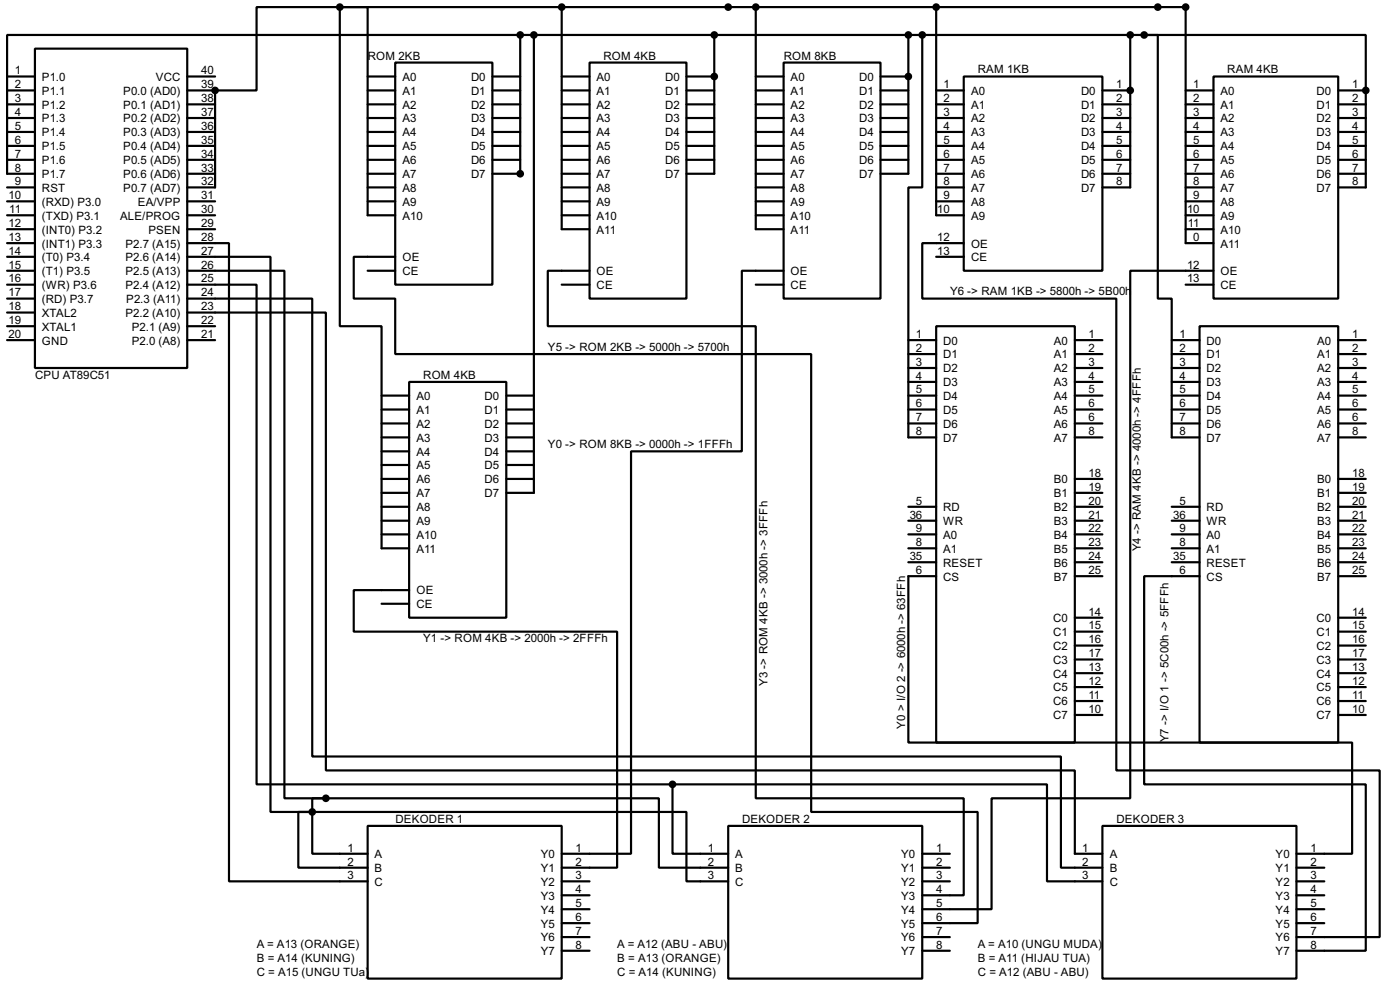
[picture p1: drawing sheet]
<svg xmlns="http://www.w3.org/2000/svg" width="256mm" height="180mm" viewBox="0 0 256 180" stroke-linecap="round" stroke-linejoin="round" font-family="sans-serif">
<g fill="none" stroke="#000" stroke-width=".4">
<path d="M1.3 14h5.1M1.3 16.6h5.1M1.3 19.1h5.1M6.4 8.9h27.9v58.5h-27.9zM34.3 14h5.1M34.3 16.6h5.1M34.3 19.1h5.1M39.4 16.6v17.7h-5.1M62.3 1.3h5.1v38.1h5M62.3 1.3v58.4h7.6v40.7h5.1M62.3 1.3h-15.3v15.3h-7.6M62.3 1.3h154.9v43.2h5.1"/>
<path d="M67.4 14h5M67.4 16.6h5M67.4 19.1h5M72.4 11.5h17.8v40.6h-17.8zM90.2 14h5.1M90.2 16.6h5.1M90.2 19.1h5.1M95.3 6.4h-94v25.4h5.1M95.3 6.4h114.3M95.3 6.4v25.4h-5.1M97.8 6.4v83.8h-5M102.9 1.3v40.7h5.1"/>
<path d="M102.9 14h5.1M102.9 16.6h5.1M102.9 19.1h5.1M108 11.5h17.8v43.2h-17.8zM125.8 14h5.1M125.8 16.6h5.1M125.8 19.1h5.1M130.9 6.4v25.4h-5.1M138.5 1.3v40.7h5.1M138.5 14h5.1M138.5 16.6h5.1M138.5 19.1h5.1"/>
<path d="M143.6 11.5h17.7v43.2h-17.7zM161.3 14h5.1M161.3 16.6h5.1M161.3 19.1h5.1M166.4 6.4v25.4h-5.1M169 6.4v27.9h-2.6v45.8h5.1M171.5 1.3v38.1h5.1M171.5 16.6h5.1M171.5 19.1h5.1M176.6 14h25.4v35.6h-25.4zM202 16.6h5.1M202 19.1h5.1"/>
<path d="M207.1 6.4v27.9h-5.1M209.6 6.4h40.6v10.2M209.6 6.4h2.5v48.3h2.6v25.4h5.1M217.2 16.6h5.1M217.2 19.1h5.1M222.3 14h22.9v40.7h-22.9zM245.2 16.6h5M245.2 19.1h5M250.2 16.6v17.7h-5M1.3 21.6h5.1M1.3 24.2h5.1M1.3 26.7h5.1"/>
<path d="M1.3 29.3h5.1M1.3 34.3h5.1M1.3 36.9h5.1M1.3 39.4h5.1M34.3 21.6h5.1M34.3 24.2h5.1M34.3 26.7h5.1M34.3 29.3h5.1M34.3 31.8h5.1M34.3 36.9h5.1M34.3 39.4h5.1M67.4 21.6h5"/>
<path d="M67.4 24.2h5M67.4 26.7h5M67.4 29.3h5M67.4 31.8h5M67.4 34.3h5M67.4 36.9h5M90.2 21.6h5.1M90.2 24.2h5.1M90.2 26.7h5.1M90.2 29.3h5.1M102.9 21.6h5.1M102.9 24.2h5.1"/>
<path d="M102.9 26.7h5.1M102.9 29.3h5.1M102.9 31.8h5.1M102.9 34.3h5.1M102.9 36.9h5.1M102.9 39.4h5.1M125.8 21.6h5.1M125.8 24.2h5.1M125.8 26.7h5.1M125.8 29.3h5.1M138.5 21.6h5.1M138.5 24.2h5.1"/>
<path d="M138.5 26.7h5.1M138.5 29.3h5.1M138.5 31.8h5.1M138.5 34.3h5.1M138.5 36.9h5.1M138.5 39.4h5.1M161.3 21.6h5.1M161.3 24.2h5.1M161.3 26.7h5.1M161.3 29.3h5.1M171.5 21.6h5.1M171.5 24.2h5.1"/>
<path d="M171.5 26.7h5.1M171.5 29.3h5.1M171.5 31.8h5.1M171.5 34.3h5.1M171.5 36.9h5.1M202 21.6h5.1M202 24.2h5.1M202 26.7h5.1M202 29.3h5.1M202 31.8h5.1M217.2 21.6h5.1M217.2 24.2h5.1"/>
<path d="M217.2 26.7h5.1M217.2 29.3h5.1M217.2 31.8h5.1M217.2 34.3h5.1M217.2 36.9h5.1M217.2 39.4h5.1M245.2 21.6h5M245.2 24.2h5M245.2 26.7h5M245.2 29.3h5M245.2 31.8h5M1.3 42h5.1"/>
<path d="M1.3 44.5h5.1M1.3 47h5.1M1.3 49.6h5.1M1.3 52.1h5.1M1.3 54.7h5.1M1.3 57.2h5.1M1.3 59.7h5.1M34.3 44.5h7.7v116.8h25.4M34.3 57.2h25.4v83.8h137.2v15.3h5.1M34.3 54.7h22.9v83.8h137.2v20.3h7.6M34.3 49.6h17.8v96.5h7.6M34.3 47h15.3v101.6h7.6"/>
<path d="M34.3 52.1h12.7v91.5h76.2M34.3 42h5.1M34.3 59.7h5.1M67.4 49.6h5M72.4 47h-7.6v7.7h7.6v10.1h76.2v83.8h30.5v20.4h-10.1M102.9 52.1h5.1M108 49.6h-7.6v10.1h38.1v86.4h38.1v17.8h-7.6M138.5 52.1h5.1M143.6 49.6h-7.7v33h-20.3v73.7h-12.7M171.5 59.7h25.4v76.2h-25.4zM171.5 47h5.1M176.6 44.5h-7.6v10.2h35.5v86.3h48.3v30.5h-15.3"/>
<path d="M217.2 42h5.1M217.2 52.1h5.1M219.8 59.7h25.4v76.2h-25.4zM222.3 49.6h-15.2v96.5h-25.4v20.3h-12.7M1.3 62.3h5.1M34.3 62.3h5.1M69.9 72.4h5.1M69.9 75h5.1M69.9 77.5h5.1M75 69.9h17.8v43.2h-17.8zM92.8 72.4h5M92.8 75h5"/>
<path d="M92.8 77.5h5M166.4 62.3h5.1M166.4 64.8h5.1M166.4 67.4h5.1M166.4 69.9h5.1M166.4 72.4h5.1M166.4 75h5.1M166.4 77.5h5.1M196.9 62.3h5.1M196.9 64.8h5.1M196.9 67.4h5.1M196.9 69.9h5.1"/>
<path d="M196.9 72.4h5.1M196.9 75h5.1M196.9 77.5h5.1M214.7 62.3h5.1M214.7 64.8h5.1M214.7 67.4h5.1M214.7 69.9h5.1M214.7 72.4h5.1M214.7 75h5.1M214.7 77.5h5.1M245.2 62.3h5M245.2 64.8h5"/>
<path d="M245.2 67.4h5M245.2 69.9h5M245.2 72.4h5M245.2 75h5M245.2 77.5h5M69.9 80.1h5.1M69.9 87.7h5.1M69.9 90.2h5.1M69.9 92.8h5.1M69.9 95.3h5.1M69.9 97.8h5.1M69.9 82.6h5.1"/>
<path d="M69.9 85.1h5.1M92.8 80.1h5M92.8 87.7h5M92.8 82.6h5M92.8 85.1h5M166.4 92.8h5.1M166.4 95.3h5.1M166.4 97.8h5.1M196.9 80.1h5.1M196.9 87.7h5.1M196.9 90.2h5.1M196.9 92.8h5.1"/>
<path d="M196.9 95.3h5.1M196.9 97.8h5.1M214.7 92.8h5.1M214.7 95.3h5.1M214.7 97.8h5.1M245.2 80.1h5M245.2 87.7h5M245.2 90.2h5M245.2 92.8h5M245.2 95.3h5M245.2 97.8h5M69.9 110.5h5.1"/>
<path d="M75 108h-10.2v7.6h48.3v43.2h-10.2M166.4 100.4h5.1M166.4 102.9h5.1M171.5 105.5h-5.1v30.4h81.3v20.4h-10.2M196.9 100.4h5.1M196.9 102.9h5.1M196.9 105.5h5.1M196.9 113.1h5.1M196.9 115.6h5.1M196.9 118.2h5.1M214.7 100.4h5.1M214.7 102.9h5.1"/>
<path d="M219.8 105.5h-10.2v38.1h40.6v30.4h-12.7M245.2 100.4h5M245.2 102.9h5M245.2 105.5h5M245.2 113.1h5M245.2 115.6h5M245.2 118.2h5M196.9 120.7h5.1M196.9 123.2h5.1M196.9 125.8h5.1M196.9 128.3h5.1M196.9 130.9h5.1"/>
<path d="M245.2 120.7h5M245.2 123.2h5M245.2 125.8h5M245.2 128.3h5M245.2 130.9h5M57.2 148.6h-2.5v10.2h12.7M57.2 148.6h68.6v12.7h7.6M59.7 146.1h-2.5v10.2h10.2M59.7 146.1h61v12.7h12.7M67.4 151.2h35.5v27.9h-35.5zM123.2 143.6v12.7h10.2M123.2 143.6h68.6v17.7h10.2"/>
<path d="M133.4 151.2h35.6v27.9h-35.6zM169 156.3h5M169 158.8h5M202 151.2h35.5v27.9h-35.5zM237.5 158.8h5.1M102.9 161.3h5.1M102.9 163.9h5.1M102.9 166.4h5.1M102.9 169h5.1M102.9 171.5h5.1M102.9 174h5.1M169 161.3h5"/>
<path d="M169 171.5h5M169 174h5M237.5 161.3h5.1M237.5 163.9h5.1M237.5 166.4h5.1M237.5 169h5.1"/>
</g>
<g fill="#000">
<circle cx="39.4" cy="16.6" r=".2"/>
<circle cx="130.9" cy="14" r=".2"/>
<circle cx="166.4" cy="14" r=".2"/>
<circle cx="207.1" cy="16.6" r=".2"/>
<circle cx="250.2" cy="16.6" r=".2"/>
<circle cx="95.3" cy="31.8" r=".2"/>
</g>
<g fill="#000" stroke="#000" stroke-width=".4">
<circle cx="39.4" cy="16.6" r=".5"/>
<circle cx="62.2" cy="1.3" r=".5"/>
<circle cx="95.3" cy="6.4" r=".5"/>
<circle cx="97.8" cy="6.4" r=".5"/>
<circle cx="102.9" cy="1.3" r=".5"/>
<circle cx="130.8" cy="14" r=".5"/>
<circle cx="130.8" cy="6.4" r=".5"/>
<circle cx="133.4" cy="1.3" r=".5"/>
<circle cx="138.4" cy="1.3" r=".5"/>
<circle cx="166.4" cy="14" r=".5"/>
<circle cx="166.4" cy="6.4" r=".5"/>
<circle cx="168.9" cy="6.4" r=".5"/>
<circle cx="171.5" cy="1.3" r=".5"/>
<circle cx="207" cy="16.6" r=".5"/>
<circle cx="207" cy="6.4" r=".5"/>
<circle cx="209.6" cy="6.4" r=".5"/>
<circle cx="212.1" cy="1.3" r=".5"/>
<circle cx="217.2" cy="1.3" r=".5"/>
<circle cx="250.2" cy="16.6" r=".5"/>
<circle cx="95.3" cy="31.8" r=".5"/>
<circle cx="57.2" cy="148.6" r=".5"/>
<circle cx="59.7" cy="146.1" r=".5"/>
<circle cx="123.2" cy="143.6" r=".5"/>
</g>
<g font-size="2.4">
<text x="67.4" y="10.9">ROM 2KB</text>
<text x="110.5" y="10.9">ROM 4KB</text>
<text x="143.6" y="10.9">ROM 8KB</text>
<text x="2.7" y="13.6">1</text>
<text x="2.7" y="16.2">2</text>
<text x="7.7" y="14.8">P1.0</text>
<text x="7.7" y="17.3">P1.1</text>
<text x="22.6" y="17.3">P0.0 (AD0)</text>
<text x="28.5" y="14.8">VCC</text>
<text x="36.9" y="13.6">40</text>
<text x="36.9" y="16.2">39</text>
<text x="73.7" y="14.8">A0</text>
<text x="73.7" y="17.3">A1</text>
<text x="86.3" y="14.8">D0</text>
<text x="86.3" y="17.3">D1</text>
<text x="109.3" y="14.8">A0</text>
<text x="109.3" y="17.3">A1</text>
<text x="121.8" y="14.8">D0</text>
<text x="121.8" y="17.3">D1</text>
<text x="144.8" y="14.8">A0</text>
<text x="144.8" y="17.3">A1</text>
<text x="157.4" y="14.8">D0</text>
<text x="157.4" y="17.3">D1</text>
<text x="172.9" y="16.2">1</text>
<text x="177.9" y="17.3">A0</text>
<text x="179.1" y="13.4">RAM 1KB</text>
<text x="198" y="17.3">D0</text>
<text x="204.5" y="16.2">1</text>
<text x="218.6" y="16.2">1</text>
<text x="223.6" y="17.3">A0</text>
<text x="224.8" y="13.4">RAM 4KB</text>
<text x="241.2" y="17.3">D0</text>
<text x="247.7" y="16.2">1</text>
<text x="2.7" y="18.7">3</text>
<text x="2.7" y="21.2">4</text>
<text x="2.7" y="23.8">5</text>
<text x="7.7" y="19.9">P1.2</text>
<text x="7.7" y="22.4">P1.3</text>
<text x="22.6" y="19.9">P0.1 (AD1)</text>
<text x="22.6" y="22.4">P0.2 (AD2)</text>
<text x="36.9" y="18.7">38</text>
<text x="36.9" y="21.2">37</text>
<text x="36.9" y="23.8">36</text>
<text x="73.7" y="19.9">A2</text>
<text x="73.7" y="22.4">A3</text>
<text x="86.3" y="19.9">D2</text>
<text x="86.3" y="22.4">D3</text>
<text x="109.3" y="19.9">A2</text>
<text x="109.3" y="22.4">A3</text>
<text x="121.8" y="19.9">D2</text>
<text x="121.8" y="22.4">D3</text>
<text x="144.8" y="19.9">A2</text>
<text x="144.8" y="22.4">A3</text>
<text x="157.4" y="19.9">D2</text>
<text x="157.4" y="22.4">D3</text>
<text x="172.9" y="18.7">2</text>
<text x="172.9" y="21.2">3</text>
<text x="172.9" y="23.8">4</text>
<text x="177.9" y="19.9">A1</text>
<text x="177.9" y="22.4">A2</text>
<text x="198" y="19.9">D1</text>
<text x="198" y="22.4">D2</text>
<text x="204.5" y="18.7">2</text>
<text x="204.5" y="21.2">3</text>
<text x="204.5" y="23.8">4</text>
<text x="218.6" y="18.7">2</text>
<text x="218.6" y="21.2">3</text>
<text x="218.6" y="23.8">4</text>
<text x="223.6" y="19.9">A1</text>
<text x="223.6" y="22.4">A2</text>
<text x="241.2" y="19.9">D1</text>
<text x="241.2" y="22.4">D2</text>
<text x="247.7" y="18.7">2</text>
<text x="247.7" y="21.2">3</text>
<text x="247.7" y="23.8">4</text>
<text x="2.7" y="26.3">6</text>
<text x="2.7" y="28.9">7</text>
<text x="7.7" y="25">P1.4</text>
<text x="7.7" y="27.5">P1.5</text>
<text x="22.6" y="25">P0.3 (AD3)</text>
<text x="22.6" y="27.5">P0.4 (AD4)</text>
<text x="36.9" y="26.3">35</text>
<text x="36.9" y="28.9">34</text>
<text x="73.7" y="25">A4</text>
<text x="73.7" y="27.5">A5</text>
<text x="86.3" y="25">D4</text>
<text x="86.3" y="27.5">D5</text>
<text x="109.3" y="25">A4</text>
<text x="109.3" y="27.5">A5</text>
<text x="121.8" y="25">D4</text>
<text x="121.8" y="27.5">D5</text>
<text x="144.8" y="25">A4</text>
<text x="144.8" y="27.5">A5</text>
<text x="157.4" y="25">D4</text>
<text x="157.4" y="27.5">D5</text>
<text x="172.9" y="26.3">5</text>
<text x="172.9" y="28.9">6</text>
<text x="177.9" y="25">A3</text>
<text x="177.9" y="27.5">A4</text>
<text x="198" y="25">D3</text>
<text x="198" y="27.5">D4</text>
<text x="204.5" y="26.3">5</text>
<text x="204.5" y="28.9">6</text>
<text x="218.6" y="26.3">5</text>
<text x="218.6" y="28.9">6</text>
<text x="223.6" y="25">A3</text>
<text x="223.6" y="27.5">A4</text>
<text x="241.2" y="25">D3</text>
<text x="241.2" y="27.5">D4</text>
<text x="247.7" y="26.3">5</text>
<text x="247.7" y="28.9">6</text>
<text x="2.7" y="31.4">8</text>
<text x="2.7" y="33.9">9</text>
<text x="7.7" y="30">P1.6</text>
<text x="7.7" y="32.6">P1.7</text>
<text x="7.7" y="35.1">RST</text>
<text x="22.6" y="32.6">P0.6 (AD6)</text>
<text x="22.6" y="30">P0.5 (AD5)</text>
<text x="22.6" y="35.1">P0.7 (AD7)</text>
<text x="36.9" y="31.4">33</text>
<text x="36.9" y="33.9">32</text>
<text x="73.7" y="30">A6</text>
<text x="73.7" y="32.6">A7</text>
<text x="73.7" y="35.1">A8</text>
<text x="86.3" y="30">D6</text>
<text x="86.3" y="32.6">D7</text>
<text x="109.3" y="30">A6</text>
<text x="109.3" y="32.6">A7</text>
<text x="109.3" y="35.1">A8</text>
<text x="121.8" y="30">D6</text>
<text x="121.8" y="32.6">D7</text>
<text x="144.8" y="30">A6</text>
<text x="144.8" y="32.6">A7</text>
<text x="144.8" y="35.1">A8</text>
<text x="157.4" y="30">D6</text>
<text x="157.4" y="32.6">D7</text>
<text x="172.9" y="31.4">7</text>
<text x="172.9" y="33.9">8</text>
<text x="177.9" y="30">A5</text>
<text x="177.9" y="32.6">A6</text>
<text x="177.9" y="35.1">A7</text>
<text x="198" y="30">D5</text>
<text x="198" y="32.6">D6</text>
<text x="198" y="35.1">D7</text>
<text x="204.5" y="31.4">7</text>
<text x="204.5" y="33.9">8</text>
<text x="218.6" y="31.4">7</text>
<text x="218.6" y="33.9">8</text>
<text x="223.6" y="30">A5</text>
<text x="223.6" y="32.6">A6</text>
<text x="223.6" y="35.1">A7</text>
<text x="241.2" y="30">D5</text>
<text x="241.2" y="32.6">D6</text>
<text x="241.2" y="35.1">D7</text>
<text x="247.7" y="31.4">7</text>
<text x="247.7" y="33.9">8</text>
<text x="1.6" y="36.5">10</text>
<text x="1.6" y="41.6">12</text>
<text x="1.7" y="39">11</text>
<text x="7.7" y="37.7">(RXD) P3.0</text>
<text x="7.7" y="40.2">(TXD) P3.1</text>
<text x="22" y="40.2">ALE/PROG</text>
<text x="25.2" y="37.7">EA/VPP</text>
<text x="36.9" y="36.5">31</text>
<text x="36.9" y="39">30</text>
<text x="36.9" y="41.6">29</text>
<text x="73.7" y="37.7">A9</text>
<text x="73.7" y="40.2">A10</text>
<text x="109.3" y="37.7">A9</text>
<text x="109.3" y="40.2">A10</text>
<text x="144.8" y="37.7">A9</text>
<text x="144.8" y="40.2">A10</text>
<text x="171.7" y="39">10</text>
<text x="172.9" y="36.5">9</text>
<text x="177.9" y="37.7">A8</text>
<text x="177.9" y="40.2">A9</text>
<text x="217.5" y="39">10</text>
<text x="217.6" y="41.6">11</text>
<text x="218.6" y="36.5">9</text>
<text x="223.6" y="37.7">A8</text>
<text x="223.6" y="40.2">A9</text>
<text x="1.6" y="44.1">13</text>
<text x="1.6" y="46.6">14</text>
<text x="7.7" y="42.7">(INT0) P3.2</text>
<text x="7.7" y="45.3">(INT1) P3.3</text>
<text x="7.7" y="47.8">(T0) P3.4</text>
<text x="23" y="47.8">P2.6 (A14)</text>
<text x="23" y="45.3">P2.7 (A15)</text>
<text x="27.2" y="42.7">PSEN</text>
<text x="36.9" y="46.6">27</text>
<text x="36.9" y="44.1">28</text>
<text x="73.7" y="47.8">OE</text>
<text x="109.3" y="42.7">A11</text>
<text x="144.8" y="42.7">A11</text>
<text x="171.7" y="44.1">12</text>
<text x="171.7" y="46.6">13</text>
<text x="177.9" y="45.3">OE</text>
<text x="177.9" y="47.8">CE</text>
<text x="218.6" y="44.1">0</text>
<text x="223.6" y="42.7">A10</text>
<text x="223.6" y="45.3">A11</text>
<text x="1.6" y="49.2">15</text>
<text x="1.6" y="51.7">16</text>
<text x="7.7" y="50.4">(T1) P3.5</text>
<text x="7.7" y="52.9">(WR) P3.6</text>
<text x="23" y="50.4">P2.5 (A13)</text>
<text x="23" y="52.9">P2.4 (A12)</text>
<text x="36.9" y="49.2">26</text>
<text x="36.9" y="51.7">25</text>
<text x="73.7" y="50.4">CE</text>
<text x="109.3" y="50.4">OE</text>
<text x="109.3" y="52.9">CE</text>
<text x="144.8" y="50.4">OE</text>
<text x="144.8" y="52.9">CE</text>
<text x="217.5" y="49.2">12</text>
<text x="217.5" y="51.7">13</text>
<text x="223.6" y="50.4">OE</text>
<text x="223.6" y="52.9">CE</text>
<text x="1.6" y="54.3">17</text>
<text x="1.6" y="56.8">18</text>
<text x="1.6" y="59.3">19</text>
<text x="7.7" y="55.4">(RD) P3.7</text>
<text x="7.7" y="58">XTAL2</text>
<text x="23" y="58">P2.2 (A10)</text>
<text x="23.1" y="55.4">P2.3 (A11)</text>
<text x="36.9" y="54.3">24</text>
<text x="36.9" y="56.8">23</text>
<text x="36.9" y="59.3">22</text>
<text x="174" y="54">Y6 -&gt; RAM 1KB -&gt; 5800h -&gt; 5B00h</text>
<text x="1.6" y="61.9">20</text>
<text x="7.7" y="60.5">XTAL1</text>
<text x="7.7" y="63.1">GND</text>
<text x="24.1" y="60.5">P2.1 (A9)</text>
<text x="24.1" y="63.1">P2.0 (A8)</text>
<text x="36.9" y="61.9">21</text>
<text x="100.4" y="64.2">Y5 -&gt; ROM 2KB -&gt; 5000h -&gt; 5700h</text>
<text x="167.8" y="61.9">1</text>
<text x="167.8" y="64.4">2</text>
<text x="172.8" y="63.1">D0</text>
<text x="172.8" y="65.6">D1</text>
<text x="193" y="63.1">A0</text>
<text x="193" y="65.6">A1</text>
<text x="199.4" y="61.9">1</text>
<text x="199.4" y="64.4">2</text>
<text x="216.1" y="61.9">1</text>
<text x="216.1" y="64.4">2</text>
<text x="221" y="63.1">D0</text>
<text x="221" y="65.6">D1</text>
<text x="241.3" y="63.1">A0</text>
<text x="241.3" y="65.6">A1</text>
<text x="247.7" y="61.9">1</text>
<text x="247.7" y="64.4">2</text>
<text x="6.4" y="69.4">CPU AT89C51</text>
<text x="77.5" y="69.4">ROM 4KB</text>
<text x="167.8" y="67">3</text>
<text x="167.8" y="69.5">4</text>
<text x="167.8" y="72">5</text>
<text x="172.8" y="68.1">D2</text>
<text x="172.8" y="70.7">D3</text>
<text x="193" y="68.1">A2</text>
<text x="193" y="70.7">A3</text>
<text x="199.4" y="67">3</text>
<text x="199.4" y="69.5">4</text>
<text x="199.4" y="72">5</text>
<text x="216.1" y="67">3</text>
<text x="216.1" y="69.5">4</text>
<text x="216.1" y="72">5</text>
<text x="221" y="68.1">D2</text>
<text x="221" y="70.7">D3</text>
<text x="241.3" y="68.1">A2</text>
<text x="241.3" y="70.7">A3</text>
<text x="247.7" y="67">3</text>
<text x="247.7" y="69.5">4</text>
<text x="247.7" y="72">5</text>
<text x="76.3" y="73.2">A0</text>
<text x="76.3" y="75.8">A1</text>
<text x="88.8" y="73.2">D0</text>
<text x="88.8" y="75.8">D1</text>
<text x="167.8" y="74.6">6</text>
<text x="167.8" y="77.1">7</text>
<text x="172.8" y="73.2">D4</text>
<text x="172.8" y="75.8">D5</text>
<text x="193" y="73.2">A4</text>
<text x="193" y="75.8">A5</text>
<text x="199.4" y="74.6">6</text>
<text x="199.4" y="77.1">6</text>
<text x="216.1" y="74.6">6</text>
<text x="216.1" y="77.1">7</text>
<text x="221" y="73.2">D4</text>
<text x="221" y="75.8">D5</text>
<text x="241.3" y="73.2">A4</text>
<text x="241.3" y="75.8">A5</text>
<text x="247.7" y="74.6">6</text>
<text x="247.7" y="77.1">6</text>
<text x="76.3" y="78.3">A2</text>
<text x="76.3" y="80.8">A3</text>
<text x="76.3" y="83.4">A4</text>
<text x="88.8" y="78.3">D2</text>
<text x="88.8" y="80.8">D3</text>
<text x="88.8" y="83.4">D4</text>
<text x="100.4" y="82">Y0 -&gt; ROM 8KB -&gt; 0000h -&gt; 1FFFh</text>
<text x="167.8" y="79.7">8</text>
<text x="172.8" y="78.3">D6</text>
<text x="172.8" y="80.8">D7</text>
<text x="193" y="78.3">A6</text>
<text x="193" y="80.8">A7</text>
<text x="199.4" y="79.7">8</text>
<text x="216.1" y="79.7">8</text>
<text x="221" y="78.3">D6</text>
<text x="221" y="80.8">D7</text>
<text x="241.3" y="78.3">A6</text>
<text x="241.3" y="80.8">A7</text>
<text x="247.7" y="79.7">8</text>
<text x="76.3" y="85.9">A5</text>
<text x="76.3" y="88.5">A6</text>
<text x="88.8" y="85.9">D5</text>
<text x="88.8" y="88.5">D6</text>
<text x="193" y="88.5">B0</text>
<text x="199.4" y="87.3">18</text>
<text x="199.4" y="89.8">19</text>
<text x="241.3" y="88.5">B0</text>
<text x="247.7" y="87.3">18</text>
<text x="247.7" y="89.8">19</text>
<text x="76.3" y="91">A7</text>
<text x="76.3" y="93.6">A8</text>
<text x="88.8" y="91">D7</text>
<text x="166.7" y="94.9">36</text>
<text x="167.8" y="92.4">5</text>
<text x="172.8" y="93.6">RD</text>
<text x="193" y="91">B1</text>
<text x="193" y="93.6">B2</text>
<text x="199.4" y="92.4">20</text>
<text x="199.4" y="94.9">21</text>
<text x="214.9" y="94.9">36</text>
<text x="216.1" y="92.4">5</text>
<text x="221" y="93.6">RD</text>
<text x="241.3" y="91">B1</text>
<text x="241.3" y="93.6">B2</text>
<text x="247.7" y="92.4">20</text>
<text x="247.7" y="94.9">21</text>
<text x="76.3" y="96.1">A9</text>
<text x="76.3" y="98.6">A10</text>
<text x="76.3" y="101.2">A11</text>
<text x="167.8" y="97.4">9</text>
<text x="167.8" y="100">8</text>
<text x="172.8" y="96.1">WR</text>
<text x="172.8" y="98.6">A0</text>
<text x="172.8" y="101.2">A1</text>
<text x="193" y="96.1">B3</text>
<text x="193" y="98.6">B4</text>
<text x="193" y="101.2">B5</text>
<text x="199.4" y="97.4">22</text>
<text x="199.4" y="100">23</text>
<text x="209" y="100.9" transform="rotate(-90 209 100.9)">Y4 -&gt; RAM 4KB -&gt; 4000h -&gt; 4FFFh</text>
<text x="216.1" y="97.4">9</text>
<text x="216.1" y="100">8</text>
<text x="221" y="96.1">WR</text>
<text x="221" y="98.6">A0</text>
<text x="221" y="101.2">A1</text>
<text x="241.3" y="96.1">B3</text>
<text x="241.3" y="98.6">B4</text>
<text x="241.3" y="101.2">B5</text>
<text x="247.7" y="97.4">22</text>
<text x="247.7" y="100">23</text>
<text x="166.7" y="102.5">35</text>
<text x="167.8" y="105.1">6</text>
<text x="172.8" y="103.7">RESET</text>
<text x="172.8" y="106.3">CS</text>
<text x="193" y="103.7">B6</text>
<text x="193" y="106.3">B7</text>
<text x="199.4" y="102.5">24</text>
<text x="199.4" y="105.1">25</text>
<text x="214.9" y="102.5">35</text>
<text x="216.1" y="105.1">6</text>
<text x="221" y="103.7">RESET</text>
<text x="221" y="106.3">CS</text>
<text x="241.3" y="103.7">B6</text>
<text x="241.3" y="106.3">B7</text>
<text x="247.7" y="102.5">24</text>
<text x="247.7" y="105.1">25</text>
<text x="76.3" y="108.8">OE</text>
<text x="76.3" y="111.3">CE</text>
<text x="192.9" y="113.9">C0</text>
<text x="199.4" y="112.7">14</text>
<text x="241.2" y="113.9">C0</text>
<text x="247.7" y="112.7">14</text>
<text x="77.5" y="117.6">Y1 -&gt; ROM 4KB -&gt; 2000h -&gt; 2FFFh</text>
<text x="192.9" y="116.4">C1</text>
<text x="192.9" y="119">C2</text>
<text x="199.4" y="115.2">15</text>
<text x="199.4" y="117.8">16</text>
<text x="241.2" y="116.4">C1</text>
<text x="241.2" y="119">C2</text>
<text x="247.7" y="115.2">15</text>
<text x="247.7" y="117.8">16</text>
<text x="140.6" y="125.5" transform="rotate(-90 140.6 125.5)">Y3 -&gt; ROM 4KB -&gt; 3000h -&gt; 3FFFh</text>
<text x="192.9" y="121.5">C3</text>
<text x="192.9" y="124">C4</text>
<text x="199.4" y="120.3">17</text>
<text x="199.4" y="122.8">13</text>
<text x="199.4" y="125.4">12</text>
<text x="241.2" y="121.5">C3</text>
<text x="241.2" y="124">C4</text>
<text x="247.7" y="120.3">17</text>
<text x="247.7" y="122.8">13</text>
<text x="247.7" y="125.4">12</text>
<text x="192.9" y="126.6">C5</text>
<text x="192.9" y="129.1">C6</text>
<text x="192.9" y="131.7">C7</text>
<text x="199.4" y="127.9">11</text>
<text x="199.4" y="130.5">10</text>
<text x="241.2" y="126.6">C5</text>
<text x="241.2" y="129.1">C6</text>
<text x="241.2" y="131.7">C7</text>
<text x="247.7" y="127.9">11</text>
<text x="247.7" y="130.5">10</text>
<text x="165.8" y="133.4" transform="rotate(-90 165.8 133.4)">Y0 &gt; I/O 2 -&gt; 6000h -&gt; 63FFh</text>
<text x="214.1" y="135.9" transform="rotate(-90 214.1 135.9)">Y7 -&gt; I/O 1 -&gt; 5C00h -&gt; 5FFFh</text>
<text x="63.7" y="155.9">1</text>
<text x="72.4" y="150.6">DEKODER 1</text>
<text x="105.5" y="155.9">1</text>
<text x="129.7" y="155.9">1</text>
<text x="135.9" y="150.6">DEKODER 2</text>
<text x="171.5" y="155.9">1</text>
<text x="198.3" y="155.9">1</text>
<text x="204.5" y="150.6">DEKODER 3</text>
<text x="240.1" y="155.9">1</text>
<text x="63.7" y="158.4">2</text>
<text x="63.7" y="160.9">3</text>
<text x="68.6" y="157.1">A</text>
<text x="68.6" y="159.6">B</text>
<text x="99.1" y="157.1">Y0</text>
<text x="99.1" y="159.6">Y1</text>
<text x="105.5" y="158.4">2</text>
<text x="105.5" y="160.9">3</text>
<text x="129.7" y="158.4">2</text>
<text x="129.7" y="160.9">3</text>
<text x="134.7" y="157.1">A</text>
<text x="134.7" y="159.6">B</text>
<text x="165.1" y="157.1">Y0</text>
<text x="165.1" y="159.6">Y1</text>
<text x="171.5" y="158.4">2</text>
<text x="171.5" y="160.9">3</text>
<text x="198.3" y="158.4">2</text>
<text x="198.3" y="160.9">3</text>
<text x="203.3" y="157.1">A</text>
<text x="203.3" y="159.6">B</text>
<text x="233.7" y="157.1">Y0</text>
<text x="233.7" y="159.6">Y1</text>
<text x="240.1" y="158.4">2</text>
<text x="240.1" y="160.9">3</text>
<text x="68.6" y="162.1">C</text>
<text x="99.1" y="162.1">Y2</text>
<text x="99.1" y="164.7">Y3</text>
<text x="99.1" y="167.2">Y4</text>
<text x="105.5" y="163.5">4</text>
<text x="105.5" y="166">5</text>
<text x="134.7" y="162.1">C</text>
<text x="165.1" y="162.1">Y2</text>
<text x="165.1" y="164.7">Y3</text>
<text x="165.1" y="167.2">Y4</text>
<text x="171.5" y="163.5">4</text>
<text x="171.5" y="166">5</text>
<text x="203.3" y="162.1">C</text>
<text x="233.7" y="162.1">Y2</text>
<text x="233.7" y="164.7">Y3</text>
<text x="233.7" y="167.2">Y4</text>
<text x="240.1" y="163.5">4</text>
<text x="240.1" y="166">5</text>
<text x="47" y="173.5">A = A13 (ORANGE)</text>
<text x="99.1" y="169.8">Y5</text>
<text x="99.1" y="172.3">Y6</text>
<text x="105.5" y="168.6">6</text>
<text x="105.5" y="171.1">7</text>
<text x="105.5" y="173.6">8</text>
<text x="113.1" y="173.5">A = A12 (ABU - ABU)</text>
<text x="165.1" y="169.8">Y5</text>
<text x="165.1" y="172.3">Y6</text>
<text x="171.5" y="168.6">6</text>
<text x="171.5" y="171.1">7</text>
<text x="171.5" y="173.6">8</text>
<text x="179.1" y="173.5">A = A10 (UNGU MUDA)</text>
<text x="233.7" y="169.8">Y5</text>
<text x="233.7" y="172.3">Y6</text>
<text x="240.1" y="168.6">6</text>
<text x="240.1" y="171.1">7</text>
<text x="240.1" y="173.6">8</text>
<text x="47" y="176">B = A14 (KUNING)</text>
<text x="47" y="178.6">C = A15 (UNGU TUa)</text>
<text x="99.1" y="174.8">Y7</text>
<text x="113.1" y="176">B = A13 (ORANGE)</text>
<text x="113.1" y="178.6">C = A14 (KUNING)</text>
<text x="165.1" y="174.8">Y7</text>
<text x="179.1" y="176">B = A11 (HIJAU TUA)</text>
<text x="179.1" y="178.6">C = A12 (ABU - ABU)</text>
<text x="233.7" y="174.8">Y7</text>
</g>
</svg>
